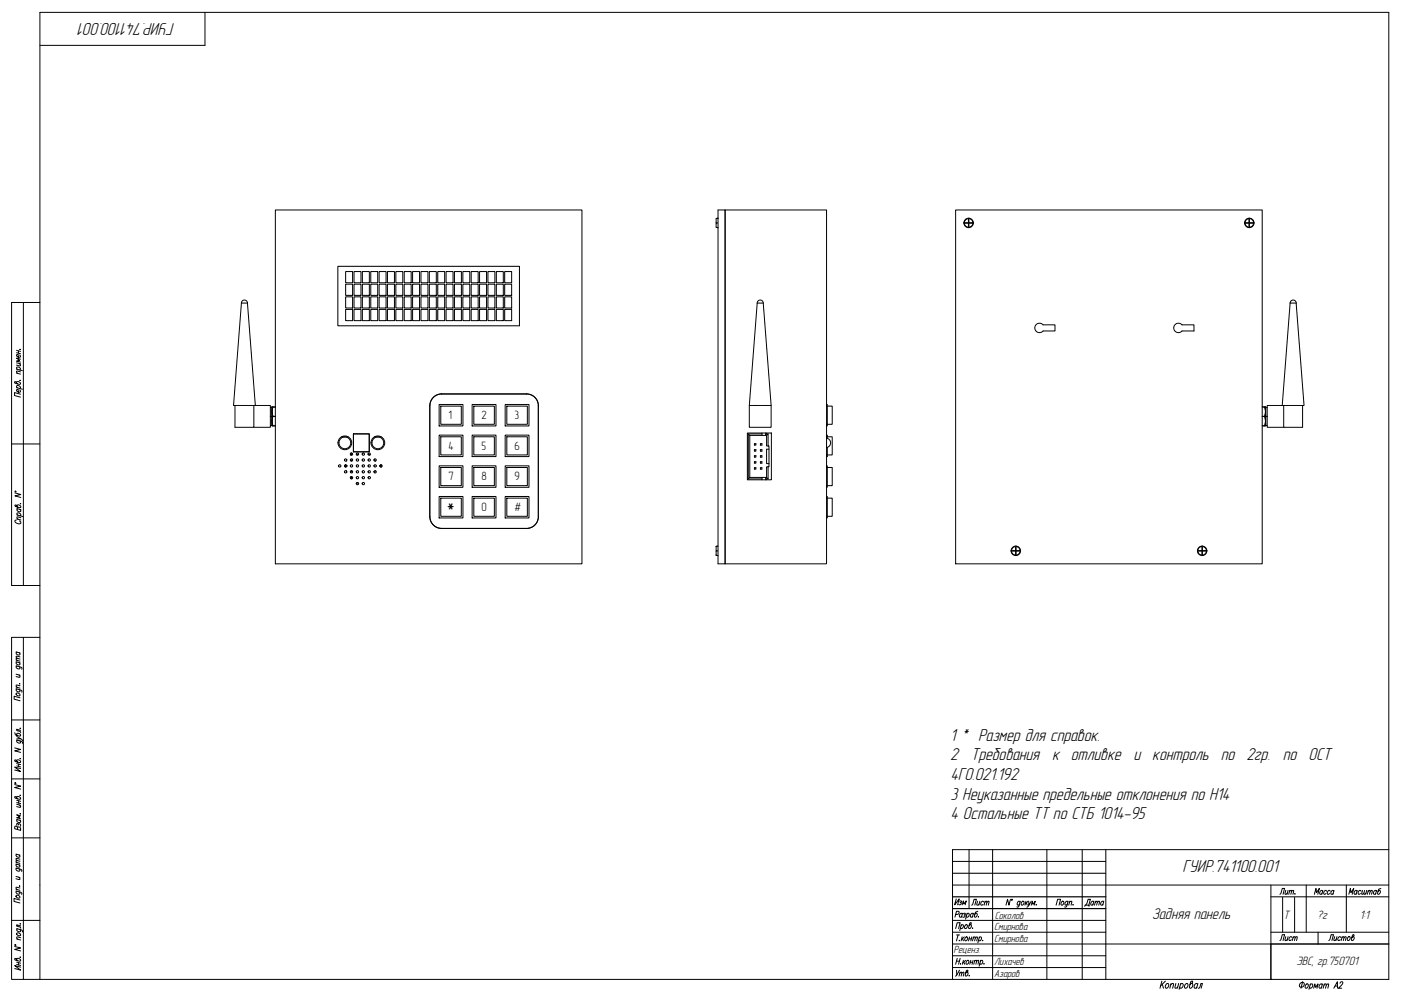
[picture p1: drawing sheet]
<svg xmlns="http://www.w3.org/2000/svg" width="594mm" height="420mm" viewBox="0 0 594 420" stroke-linecap="round" stroke-linejoin="round" font-family="sans-serif">
<g fill="none" stroke="#000" stroke-width=".42">
<path d="M116.8 89h130v150h-130zM303.7 92.7v1.7h.4l-.4 .2v1.8M303.7 96.3l.4 .2M304.1 96.5h.1M304.1 92.6h.1M304.1 92.6l-.4 .1M304.1 96.5h.4M304.5 89h3v150h-3zM304.5 92.5l-.4 .1M307.5 89h43v150h-43zM405.2 89h130v150h-130zM408.8 94.6h1.9l.2 1.9v-1.9h1.8"/>
<path d="M408.8 94.6l1.9-.2 .1-1.8 .1 1.8 1.8 .2M408.9 94.6l.6 1.2 1.2 .5M410.7 92.7l-1.2 .5-.6 1.2M410.9 92.7l1.1 .5 .6 1.2M412.6 94.6l-.6 1.2-1.1 .5M527.8 94.6h1.8v1.9h.2v-1.9h1.9M527.8 94.6l1.8-.2 .1-1.8 .1 1.8 1.9 .2M527.9 94.6l.5 1.2 1.2 .5M529.6 92.7l-1.2 .5-.5 1.2M529.8 92.7l1.2 .5 .6 1.2M531.6 94.6l-.6 1.2-1.2 .5M143.3 112.9h77v25.2h-77z"/>
<path d="M102.4 128.5h2.5M102.4 128.5l-3.4 43.4h.6M102.4 128.5a1.28 1.28 0 0 1 1.2-1.3 1.28 1.28 0 0 1 1.3 1.3M104.9 128.5l3.4 43.4M321.1 128.5a1.28 1.28 0 0 1 1.3-1.3 1.28 1.28 0 0 1 1.2 1.3M321.1 128.5h2.5M321.1 128.5l-3.4 43.4M323.6 128.5l3.4 43.4M439.3 137.7l1.3-.7 .9 .2 .8 .5h5.1v2.6h-5.1a2 2 0 0 1-2.8 .2 2 2 0 0 1-.2-2.8zM498.2 137.7l1.3-.7 .9 .2 .8 .5h5.1v2.6h-5.1a2 2 0 0 1-2.8 .2 2 2 0 0 1-.2-2.8zM547.1 128.5a1.28 1.28 0 0 1 1.3-1.3 1.28 1.28 0 0 1 1.2 1.3M549.6 128.5h-2.5l-3.4 43.4"/>
<path d="M549.6 128.5l3.4 43.4h-.6M99.6 171.9h8v9.3h-8zM107.6 171.9h.7M108.3 171.9h6.3v9.3h-7M114.6 176.5h.7M114.6 172.7h.7M115.3 172.7l.4-.2-.3 1.7 .3 2.3-.3 2.4 .3 1.6-.4-.1M115.3 172.7l1.5-.2h-1.1l-.3 1.7 .3 2.3h1.1l-1.1 .1-.3 1.6 .1 1.7 .2 .6h1.1l-1.5-.1M115.3 176.5v3.9M115.3 172.6v3.9M184.1 168.2l1.4-.9 1.8-.3h36a5 5 0 0 1 5 5v47a5 5 0 0 1-5 5h-36a5 5 0 0 1-5-5v-47l.3-1.7zM186.2 171.5h10.1v9.1h-10.1z"/>
<path d="M186.9 172.2h8.7v7.7h-8.7zM200.2 171.5h10.1v9.1h-10.1zM200.9 172.2h8.7v7.7h-8.7zM214.2 171.5h10.1v9.1h-10.1zM214.9 172.2h8.7v7.7h-8.7zM317.7 171.9h9.3v9.3h-9.3zM350.5 171.5h.3v9.1h-.3M350.8 172.2h2.1v7.7h-2.1M536.7 172.7l-1.5-.2h1l.4 1.7-.4 2.3h-1l1.1 .1 .3 1.6-.1 1.7-.3 .6h-1l1.5-.1v-3.9M536.7 172.7l-.5-.2 .4 1.7-.4 2.3 .4 2.4-.4 1.6 1.1-.1M536.7 176.5h.6M536.7 172.7h.6"/>
<path d="M536.7 172.6v3.9M543.7 171.9h-6.4v9.3h7.1M543.7 171.9h.7M544.4 171.9h8v9.3h-8zM114.6 180.4h.7M144.8 185.2h2.9M146.5 197.5h.6M146.6 197v1M146.9 199.6l.1 .6M147 194.9l-.1 .5M147.1 197.5h.1M149 192l-.4 .4"/>
<path d="M149 199.5l.4 .9M149.4 194.6l-.4 .9M149.5 192.2l-.7 .7M149.9 184h6.7v7.6h-6.7zM152.1 192.4l-.9 .5M154.1 192h.1M156.1 192.4l.9 .5M158.7 194.6l.5 .9M158.8 185.2h2.9M159.2 199.5l-.5 .9M159.6 197.5h.1M161 197.5h.6"/>
<path d="M161.6 197v.5M161.6 197.5v.5M186.2 184.5h10.1v9.1h-10.1zM186.2 197.5h10.1v9.1h-10.1zM186.9 185.2h8.7v7.7h-8.7zM186.9 198.2h8.7v7.7h-8.7zM200.2 184.5h10.1v9.1h-10.1zM200.2 197.5h10.1v9.1h-10.1zM200.9 185.2h8.7v7.7h-8.7zM200.9 198.2h8.7v7.7h-8.7zM214.2 184.5h10.1v9.1h-10.1zM214.2 197.5h10.1v9.1h-10.1z"/>
<path d="M214.9 185.2h8.7v7.7h-8.7zM214.9 198.2h8.7v7.7h-8.7zM316.9 183.6h10.2v19.8h-10.2zM317.3 184l.6 .6v17.8M317.9 184.6h5.2M319.9 188.1h.6v.6h-.6zM319.9 190.6h.6v.7h-.6zM319.9 193.2h.6v.6h-.6zM319.9 195.7h.6v.7h-.6zM319.9 198.3h.6v.6h-.6zM322.4 188.1h.7v.6h-.7zM322.4 190.6h.7v.7h-.7z"/>
<path d="M322.4 193.2h.7v.6h-.7zM322.4 195.7h.7v.7h-.7zM322.4 198.3h.7v.6h-.7zM323.1 183.6v.4h-5.8v19h5.8v.4M323.1 184.6h2M323.1 184v.6M324.7 183.6v1M324.8 183.6v.4h.9v5.1h.4v8.8h-.4M324.8 184v.6M325.1 184.6v4.5h.6M325.7 197.9v5.1h-.9v.4M325.7 197.9h-.6v4.5l.6 .6"/>
<path d="M325.7 184l-.6 .6M326.1 190.5h-1v6.1h1M350.5 184.5h.3v1.3M350.5 197.5h.3v9.1h-.3M350.5 185.8a2 2 0 0 1 1.7 2 2 2 0 0 1-1.7 1.9M350.8 185.2h2.1v7.7h-2.1M350.8 198.2h2.1v7.7h-2.1M350.8 189.7v3.9h-.3M148.6 202.6l.4 .4M148.8 202.1l.7 .7M151.4 204.6h.1M151.5 204.5l.5 .7"/>
<path d="M157 202.5v.1M186.2 210.5h10.1v9.1h-10.1zM186.9 211.2h8.7v7.7h-8.7zM200.2 210.5h10.1v9.1h-10.1zM200.9 211.2h8.7v7.7h-8.7zM214.2 210.5h10.1v9.1h-10.1zM214.9 211.2h8.7v7.7h-8.7zM317.3 203l.6-.6h5.2v.6M323.1 202.4h2M324.7 202.4v1M324.8 202.4v.6M350.5 210.5h.3v9.1h-.3"/>
<path d="M350.8 211.2h2.1v7.7h-2.1M303.7 231.7v1.7h.4l-.4 .3v1.7M303.7 231.7h.1M303.7 235.4h.1M303.7 235.4l.4 .1M304.1 231.6h.1M304.1 235.5h.1M304.1 231.6l-.4 .1M304.1 235.5h.4M304.5 231.5l-.4 .1M428.9 233.6l.6 1.2 1.2 .6M430.7 231.6v1.8h-1.9v.3h1.9v1.8"/>
<path d="M430.7 231.6l.2 1.8h1.8M430.7 231.7l-1.2 .5-.6 1.2M430.9 231.7l1.1 .6 .6 1.1M432.6 233.6l-.6 1.2-1.1 .6M432.7 233.7h-1.8l-.2 1.8M432.7 233.4v.2M507.9 233.6l.6 1.2 1.2 .6M509.7 231.6v1.8h-1.9v.3h1.9v1.8M509.7 231.6l.2 1.8 1.8 .1-1.8 .2-.2 1.8M509.7 231.7l-1.2 .5-.6 1.2M509.9 231.7l1.2 .6 .5 1.1M511.6 233.6l-.5 1.2-1.2 .6"/>
<circle cx="410.7" cy="94.5" r="2"/>
<circle cx="529.8" cy="94.5" r="2"/>
<circle cx="144.1" cy="197.5" r=".5"/>
<circle cx="146.2" cy="187.8" r="2.51"/>
<circle cx="146.2" cy="187.8" r="2.91"/>
<circle cx="146.6" cy="197.5" r=".5"/>
<circle cx="146.6" cy="195" r=".5"/>
<circle cx="149.1" cy="197.5" r=".5"/>
<circle cx="149.1" cy="192.5" r=".5"/>
<circle cx="149.1" cy="195" r=".5"/>
<circle cx="151.6" cy="197.5" r=".5"/>
<circle cx="151.6" cy="195" r=".5"/>
<circle cx="151.6" cy="192.5" r=".5"/>
<circle cx="154.1" cy="197.5" r=".5"/>
<circle cx="154.1" cy="195" r=".5"/>
<circle cx="154.1" cy="192.5" r=".5"/>
<circle cx="156.6" cy="192.5" r=".5"/>
<circle cx="156.6" cy="197.5" r=".5"/>
<circle cx="156.6" cy="195" r=".5"/>
<circle cx="159.1" cy="197.5" r=".5"/>
<circle cx="159.1" cy="195" r=".5"/>
<circle cx="160.2" cy="187.8" r="2.51"/>
<circle cx="160.2" cy="187.8" r="2.91"/>
<circle cx="161.6" cy="197.5" r=".5"/>
<circle cx="146.6" cy="200" r=".5"/>
<circle cx="149.1" cy="200" r=".5"/>
<circle cx="149.1" cy="202.5" r=".5"/>
<circle cx="151.6" cy="205" r=".5"/>
<circle cx="151.6" cy="200" r=".5"/>
<circle cx="151.6" cy="202.5" r=".5"/>
<circle cx="154.1" cy="205" r=".5"/>
<circle cx="154.1" cy="202.5" r=".5"/>
<circle cx="154.1" cy="200" r=".5"/>
<circle cx="156.6" cy="202.5" r=".5"/>
<circle cx="156.6" cy="200" r=".5"/>
<circle cx="159.1" cy="200" r=".5"/>
<circle cx="430.7" cy="233.5" r="2"/>
<circle cx="509.8" cy="233.5" r="2"/>
</g>
<g fill="none" stroke="#000" stroke-width=".42">
<path d="M86.9 5.2v14h-70M146.6 115.1h2.9v4.8h-2.9zM150.1 115.1h3v4.8h-3zM153.7 115.1h2.9v4.8h-2.9zM157.2 115.1h3v4.8h-3zM160.8 115.1h2.9v4.8h-2.9zM164.3 115.1h3v4.8h-3zM167.9 115.1h2.9v4.8h-2.9zM171.4 115.1h3v4.8h-3zM174.9 115.1h3v4.8h-3zM178.5 115.1h3v4.8h-3zM182.1 115.1h2.9v4.8h-2.9z"/>
<path d="M185.6 115.1h3v4.8h-3zM189.2 115.1h2.9v4.8h-2.9zM192.7 115.1h3v4.8h-3zM196.3 115.1h2.9v4.8h-2.9zM199.8 115.1h3v4.8h-3zM203.4 115.1h2.9v4.8h-2.9zM206.9 115.1h3v4.8h-3zM210.5 115.1h2.9v4.8h-2.9zM214 115.1h3v4.8h-3zM9.9 128.2v120M16.9 128.2h-12v120h12M146.6 131.2h2.9v4.7h-2.9z"/>
<path d="M146.6 125.8h2.9v4.8h-2.9zM146.6 120.5h2.9v4.7h-2.9zM150.1 131.2h3v4.7h-3zM150.1 125.8h3v4.8h-3zM150.1 120.5h3v4.7h-3zM153.7 131.2h2.9v4.7h-2.9zM153.7 125.8h2.9v4.8h-2.9zM153.7 120.5h2.9v4.7h-2.9zM157.2 131.2h3v4.7h-3zM157.2 125.8h3v4.8h-3zM157.2 120.5h3v4.7h-3zM160.8 131.2h2.9v4.7h-2.9z"/>
<path d="M160.8 125.8h2.9v4.8h-2.9zM160.8 120.5h2.9v4.7h-2.9zM164.3 131.2h3v4.7h-3zM164.3 125.8h3v4.8h-3zM164.3 120.5h3v4.7h-3zM167.9 131.2h2.9v4.7h-2.9zM167.9 125.8h2.9v4.8h-2.9zM167.9 120.5h2.9v4.7h-2.9zM171.4 131.2h3v4.7h-3zM171.4 125.8h3v4.8h-3zM171.4 120.5h3v4.7h-3zM174.9 131.2h3v4.7h-3z"/>
<path d="M174.9 125.8h3v4.8h-3zM174.9 120.5h3v4.7h-3zM178.5 131.2h3v4.7h-3zM178.5 125.8h3v4.8h-3zM178.5 120.5h3v4.7h-3zM182.1 131.2h2.9v4.7h-2.9zM182.1 125.8h2.9v4.8h-2.9zM182.1 120.5h2.9v4.7h-2.9zM185.6 131.2h3v4.7h-3zM185.6 125.8h3v4.8h-3zM185.6 120.5h3v4.7h-3zM189.2 131.2h2.9v4.7h-2.9z"/>
<path d="M189.2 125.8h2.9v4.8h-2.9zM189.2 120.5h2.9v4.7h-2.9zM192.7 131.2h3v4.7h-3zM192.7 125.8h3v4.8h-3zM192.7 120.5h3v4.7h-3zM196.3 131.2h2.9v4.7h-2.9zM196.3 125.8h2.9v4.8h-2.9zM196.3 120.5h2.9v4.7h-2.9zM199.8 131.2h3v4.7h-3zM199.8 125.8h3v4.8h-3zM199.8 120.5h3v4.7h-3zM203.4 131.2h2.9v4.7h-2.9z"/>
<path d="M203.4 125.8h2.9v4.8h-2.9zM203.4 120.5h2.9v4.7h-2.9zM206.9 131.2h3v4.7h-3zM206.9 125.8h3v4.8h-3zM206.9 120.5h3v4.7h-3zM210.5 131.2h2.9v4.7h-2.9zM210.5 125.8h2.9v4.8h-2.9zM210.5 120.5h2.9v4.7h-2.9zM214 131.2h3v4.7h-3zM214 125.8h3v4.8h-3zM214 120.5h3v4.7h-3zM4.9 188.2h12"/>
<path d="M9.9 270.2v145M16.9 270.2h-12v145h584v-410h-572v410M4.9 305.2h12M4.9 330.2h12M4.9 355.2h12M410.9 360.2v25M420.9 360.2v55M443.9 360.2v55M458.9 360.2v55M468.9 360.2v55M468.9 375.2h120M538.9 375.2v40"/>
<path d="M553.9 375.2v20M570.9 375.2v20M588.9 360.2h-185v55M4.9 390.2h12M538.9 380.2h50M538.9 395.2h50M558.9 395.2v5M468.9 400.2h120"/>
</g>
<g fill="none" stroke="#000" stroke-width=".42">
<path d="M7 158.2l1.7 .4M7 156.5l2.5 .7M7 153.8l1.7 .5M7 148.5l1.7 .5M7 149.5l1.7 .5M7.4 156.6l-.4-.5a.83 .83 0 0 1 1.1-.4 .83 .83 0 0 1 .5 1l-.3 .1M7.8 148.8v.9M8.2 154.1l.5 .6-.1 .4-1.6-.3M8.3 150.5l.4 .5a.79 .79 0 0 1-1.1 .4 .79 .79 0 0 1-.4-1.1h.5v1.1M8.4 148.1l.3 .1zM8.7 157.7l-1.6-.4-.1 .4 .5 .6M8.7 152.3l-1.7-.5 1.3 1-1.3 .3 1.7 .4"/>
<path d="M7 162.3a.78 .78 0 0 1 1.1-.4 .78 .78 0 0 1 .3 1.1l-2-.5-.2-.6 .6 .1 .6 .7M7 164.4l2.5 .6M7.4 164.4l-.4-.4a.83 .83 0 0 1 1.1-.4 .83 .83 0 0 1 .5 1l-.3 .1M8.3 165.3l.4 .5a.79 .79 0 0 1-1.1 .4 .79 .79 0 0 1-.4-1.1l.5 .1v1M8.4 161.2l.3 .1zM8.7 167.1l-2.5-.7v1.3l2.5 .7M6.3 209l2.5 .7-2.5 .5 2.5 .7M6.4 208.2l.4 .4zM7.2 214.6a.79 .79 0 0 1 1-.4 .79 .79 0 0 1 .4 1l-2-.4-.3-.6h.6l.6 .8M7.2 218.3l2.5 .7M7.2 215.6l1.6 .5M7.5 218.4l-.3-.4a.83 .83 0 0 1 1-.5 .83 .83 0 0 1 .5 1.1l-.2 .1"/>
<path d="M7.5 215.7l-.2 .2a.83 .83 0 0 0 .5 1 .83 .83 0 0 0 1-.5l-.3-.4M8.6 213.5l.2 .1zM8.8 219.5l-1.5-.3-.1 .4 .4 .5M6.9 220.5h-.2a.78 .78 0 0 0-.3 1 .78 .78 0 0 0 .9 .4l.6 .2a.67 .67 0 0 0 1-.4 .67 .67 0 0 0-.7-.9M7.2 220l1.6 .5M6.8 279.9l1.7 .4M6.8 276.4l1.7 .4M7.2 276.5l-.3 .1a.83 .83 0 0 0 .5 1 .83 .83 0 0 0 1.1-.4l-.4-.5M8.5 279.4l-1.6-.3-.1 .3 .5 .6M8.5 278.5l-1.6-.3-.1 .3 .5 .6M6.8 292l2.3 .7 .1 .8M6.8 282.3l2.3 .7 .1 .7"/>
<path d="M6.8 291.3l1.7 .5M6.8 285.8l1.7 .5M6.8 280.6l1.7 .4M6.9 293.9a.94 .94 0 0 1 1.1 0 .94 .94 0 0 1 .4 1 .94 .94 0 0 1-1.1 0 .94 .94 0 0 1-.4-1zM7.2 292.1l-.3 .1a.83 .83 0 0 0 .5 1 .83 .83 0 0 0 1.1-.4l-.4-.4M7.2 282.4h-.1a.78 .78 0 0 0 .3 1.1 .78 .78 0 0 0 1.1-.4l-.4-.5M7.2 280.7l-.3 .1a.83 .83 0 0 0 .5 1 .83 .83 0 0 0 1.1-.4l-.4-.5M8 286.2l.5 .6-.1 .4-1.6-.4M8.3 289.9l.2 .1zM8.5 295.9l-2.5-.7v1.2l2.5 .7M8.5 290.8l-1.6-.4-.1 .5 .5 .5M6.2 317.1l2.5 .6-2.5 .6 2.5 .7"/>
<path d="M6.2 310.7l.4 .9 1.9 .5a.78 .78 0 0 0-.4-1.1 .78 .78 0 0 0-1 .4l.3 .5M7.1 313.7l2.2 .7 .1 .8M7.1 312.2l1.6 1-1.6 .1M7.4 313.8l-.2 .2a.84 .84 0 0 0 .5 1 .84 .84 0 0 0 1-.4l-.3-.5M8.5 308.8h.2zM8.7 313.2l.9 .8M8.7 309.6l-1.6-.4v.5l1.5 .5 .1 .4M6.2 332.6l2.5 .7-2.5 .6 2.5 .7M6.3 331.9l.4 .3zM7.1 338.2a.78 .78 0 0 1 1-.4 .78 .78 0 0 1 .4 1.1l-2-.5-.3-.6 .6 .1 .6 .8M7.1 322.7a.78 .78 0 0 1 1-.4 .78 .78 0 0 1 .4 1l-2-.4-.3-.6h.6l.6 .8M7.1 339.3l1.6 .4"/>
<path d="M7.1 323.7l1.6 .5M7.1 324.7l1.6 .5M7.9 324v.9M7.9 339.5v1M8.5 337.2h.2zM8.5 321.6l.2 .1zM8.7 325.9l-2.5-.7 2.5 1.9-2.5-.6M7.1 347.4l1.6 .5M7.1 341l1.6 .4M7.1 340.3l1.6 .4M7.4 350.9l-.5-.6h-.4l-.3 1.1 2.5 .7-.1-1.1-.7-.4-.5 .3v.8M7.4 347.5l-.2 .1a.84 .84 0 0 0 .5 1 .84 .84 0 0 0 1-.4l-.3-.4"/>
<path d="M7.8 349.5l.5-.3 .3 .3v.8M7.8 349.8l-.1-.5-.5-.2v.8M8.3 341.3l.4 .6-.1 .4-1.5-.3M8.5 345l.2 .1zM8.7 345.9l-1.6-.4 1.3 .9-1.3 .3 1.6 .4M6.8 377.8l2.2 .7 .2 .7M6.8 368l2.2 .7 .2 .8M6.8 377l1.7 .5M6.8 371.6l1.7 .4M6.8 366.3l1.7 .5M6.8 365.6l1.7 .4M6.8 362.1l1.7 .5"/>
<path d="M6.9 379.7a.94 .94 0 0 1 1.1 0 .94 .94 0 0 1 .3 1 .94 .94 0 0 1-1-.1 .94 .94 0 0 1-.4-.9zM7.1 377.8l-.1 .1a.79 .79 0 0 0 .4 1.1 .79 .79 0 0 0 1.1-.4l-.4-.5M7.1 368.1l-.1 .1a.79 .79 0 0 0 .4 1.1 .79 .79 0 0 0 1.1-.5l-.4-.4M7.1 366.4l-.2 .1a.83 .83 0 0 0 .5 1.1 .83 .83 0 0 0 1.1-.5l-.4-.4M7.1 362.2l-.2 .1a.83 .83 0 0 0 .5 1.1 .83 .83 0 0 0 1.1-.5l-.4-.4M8 371.9l.5 .6-.2 .4-1.5-.3M8.2 375.6l.3 .1zM8.5 376.5l-1.6-.3-.1 .4 .4 .6M8.5 365.2l-1.6-.4-.1 .4 .4 .5M8.5 364.3l-1.6-.3-.1 .3 .4 .5M7.1 393.7l2.2 .7 .1 .8M7.1 398.1l1.6 .4"/>
<path d="M7.2 395.6a.95 .95 0 0 1 1 0 .95 .95 0 0 1 .4 1 .96 .96 0 0 1-1 0 .96 .96 0 0 1-.4-1zM7.4 393.8l-.2 .1a.84 .84 0 0 0 .5 1.1 .84 .84 0 0 0 1-.5l-.3-.4M8.5 381.6l-2.5-.7v1.3l2.5 .6M8.5 391.7h.2zM8.7 397.6l-1.5-.4-.1 .5 .4 .5M8.7 392.5l-1.6-.4v.6l1.5 .4 .1 .4M405.2 393.7l.7-2.5h1.2l-.6 2.5M405.2 387.7l1.3-.3 .1-.9-1-.1-.7 2.5M405.6 396.4h1.3M406.3 396.4l-.7 2.5M406.8 398.7h.1M407.6 392.4l.4-.4a.75 .75 0 0 1 .4 1.1 .75 .75 0 0 1-1.1 .3"/>
<path d="M407.6 392l-.6 2.5M408 397.2l-.4 1.7M408 387.6l-.1-.3a.83 .83 0 0 0-1 .5 .83 .83 0 0 0 .4 1.1l.5-.4M408.1 387.2l-.4 1.7M408.2 397.9l.3 1M408.5 387.3h.8l-.1 .5-.4 .1M408.9 397.2l-1.2 1.2M409 387.9l.2 .5-.2 .4h-.8M409.5 392.1l.2-.1a.75 .75 0 0 1 .4 1.1 .75 .75 0 0 1-1.1 .3zM409.6 397.4l.2-.2a.83 .83 0 0 1 .4 1.1 .83 .83 0 0 1-1 .5l-.1-.6zM410 387.6l.5-.4a.84 .84 0 0 1 .4 1 .84 .84 0 0 1-1 .6l-.1-.3M410.1 387.2l-.7 2.5"/>
<path d="M410.9 398.1h1M411.1 397.2l-.4 1.7M411.4 392a.78 .78 0 0 1 .4 1.1 .78 .78 0 0 1-1.1 .4l.5-2.1 .6-.2-.1 .6-.8 .6M412.1 397.2l-.4 1.7M412.4 393.5v.2zM412.7 387.6l-.1-.3a.83 .83 0 0 0-1 .5 .83 .83 0 0 0 .4 1.1l.4-.4M412.7 397.7l.6-.5 .3 .2-.3 1.5M412.8 387.2l-.5 1.7M412.8 397.2l-.4 1.7M413.6 397.7l.6-.5 .3 .2-.3 1.5M414.6 386.4l-1 .6-.4 1.6a.79 .79 0 0 0 1.1-.3 .79 .79 0 0 0-.4-1.1l-.5 .4M414.9 388.6l-.1 .3z"/>
<path d="M415.2 397.6l.5-.4a.83 .83 0 0 1 .4 1.1 .83 .83 0 0 1-1 .5l-.1-.3M415.3 397.2l-.7 2.5M416.7 398.7h.1M428.5 381.3l-.7 2.5-.6-2.5-.6 2.5M429 381.3h.2l-.2 .4zM432.5 382.5v-.2a.78 .78 0 0 0-1.1 .4 .78 .78 0 0 0 .4 1.1l.5-.4M432.6 382.1l-.6 2.3-.8 .1M433.3 382.5l.4-.4a.84 .84 0 0 1 .4 1.1 .84 .84 0 0 1-1 .5zM435 382.1l-.4 1.7M435.2 382.8l.4 1M435.9 382.1l-1.2 1.2M436.2 382.1l.1 1.7 1-1.7"/>
<path d="M436.3 383.8l-.9 .8M437.3 383.8l.4-1.7 .3 1.3 1-1.3-.5 1.7M439.4 383.5h.1M447.8 383.8l.7-2.5h1.2l-.6 2.5M450.1 382.5l.5-.4a.84 .84 0 0 1 .4 1.1 .84 .84 0 0 1-1 .5zM452.8 382.5v-.2a.78 .78 0 0 0-1.1 .4 .78 .78 0 0 0 .4 1.1l.5-.4M452.9 382.1l-.7 2.3-.7 .1M453.5 382.6l.6-.5 .4 .1-.3 1.6M453.6 382.1l-.4 1.7M455 383.5h.1M6.2 401.3l2.5 .6-2.5 .6 2.5 .7M6.3 400.5l.4 .4z"/>
<path d="M7.1 406.8a.78 .78 0 0 1 1-.4 .78 .78 0 0 1 .4 1.1l-2-.5-.3-.6 .6 .1 .6 .8M7.1 407.9l1.6 .5M7.1 408.9l1.6 .4M7.9 408.1v1M8.5 405.8l.2 .1zM8.7 410.1l-2.5-.7 2.5 1.9-2.5-.7M405.6 407.5h1.2M405.6 411.3l.1 2.1M405.9 406.3l-.7 2.5M406.9 411.3l-1.8 2.5M407 412.7l.6-.5 .3 .1-.3 1.5M407.1 412.2l-.4 1.6"/>
<path d="M407.1 406.3l-.6 2.5M407.3 408.6v.2zM407.9 412.7l.5-.5 .4 .1-.4 1.5M408.5 407.2l-.4 1.6M408.7 407.9l.4 .9M409.4 407.2l-1.2 1.1M409.9 407.5l.4-.3a.83 .83 0 0 1 .4 1 .83 .83 0 0 1-1 .5zM410 412.2a.78 .78 0 0 1 .4 1 .78 .78 0 0 1-1.1 .4l.5-2 .6-.3-.1 .6-.8 .6M411 413.6l-.1 .2zM411.4 408h1M411.7 407.2l-.5 1.6M412.6 407.2l-.4 1.6"/>
<path d="M413.2 407.6l.6-.4 .3 .1-.3 1.5M413.3 407.2l-.4 1.6M414.1 407.6l.6-.4 .3 .1-.3 1.5M415.8 407.5l.4-.3a.83 .83 0 0 1 .4 1 .83 .83 0 0 1-1 .5l-.1-.2M415.8 407.2l-.6 2.5M417.3 408.6h.1M492.7 416l-.8 3M492.9 417.3l.5 1.7M494.2 416l-2.1 2M494.4 417.4l.6-.4a1 1 0 0 1 .5 1.2 1 1 0 0 1-1.2 .6zM496.4 417.5l.7-.5 .5 .1-.4 1.9M496.6 417l-.6 2"/>
<path d="M498.6 417l-.4 1.8 .5 .2 .7-.6M499.8 417l-.5 2M500.5 417.4l.6-.4a1 1 0 0 1 .5 1.2 1 1 0 0 1-1.2 .6l-.2-.3M500.7 417l-.7 2.5M502.6 417.4l.5-.4a1 1 0 0 1 .5 1.2 1 1 0 0 1-1.2 .6zM505.1 417a.94 .94 0 0 1 .6 1.2 .94 .94 0 0 1-1.3 .5l.5-2.4 .7-.3v.7l-1 .7M507.8 417.4l-.1-.3a1 1 0 0 0-1.2 .6 1 1 0 0 0 .5 1.3l.5-.5M507.9 417l-.5 2M508.2 419l.4-.2 .6-1.8h.7l-.6 2M551.3 417a.92 .92 0 0 1 1.2-.5 .92 .92 0 0 1 .4 1.3 .97 .97 0 0 1-1.3 .8 .97 .97 0 0 1-.3-1.6zM552.4 416.2l-.7 2.8M554 417.3l.2-.2a.91 .91 0 0 1 .5 1.2 .91 .91 0 0 1-1.2 .5v-.9z"/>
<path d="M555.6 417.5l.5-.4a.91 .91 0 0 1 .4 1.2 .91 .91 0 0 1-1.1 .5l-.1-.2M555.7 417.1l-.7 2.4M557.1 419l.4-1.9 .3 1.5 1.1-1.5-.5 1.9M560.7 417.5l-.2-.2a.92 .92 0 0 0-1.1 .5 .92 .92 0 0 0 .5 1.2l.5-.4M560.8 417.1l-.5 1.9M561.4 417.7l.6-.6 .4 .2-.4 1.7M561.6 417.1l-.5 1.9M562.4 417.7l.6-.6 .4 .2-.4 1.7M565.6 419l1.5-2.8 .1 2.8M566.1 418.1h1M568.2 416.9a.62 .62 0 0 1 .6-.7 .62 .62 0 0 1 .6 .6l-1.9 2.2h1.4"/>
</g>
<path d="M403.9 370.2h65M403.9 365.2h65M403.9 375.2h65M403.9 395.2h65M403.9 390.2h65M543.9 380.4v14.8M549 380.4v14.8M403.9 400.2h65M403.9 410.2h65M403.9 405.2h65M538.9 415.2h.1M588.9 400.2h-50v15" fill="none" stroke="#000" stroke-width=".42"/>
<path d="M403.9 385.2h65M403.9 380.2h65" fill="none" stroke="#000" stroke-width=".51"/>
<text font-size="10.2" x="188.9" y="220.6">*</text>
<g font-size="7.6">
<text x="74.1" y="9.8" transform="rotate(-180 74.1 9.8)">ГУИР.741100.001</text>
<text x="403" y="314.1">1 * Размер для справок.</text>
<text x="403" y="322.4">2</text>
<text x="411.7" y="322.4">Требования</text>
<text x="446.1" y="322.4">к отливке</text>
<text x="480.6" y="322.4">и контроль по 2гр.</text>
<text x="544" y="322.4">по ОСТ</text>
<text x="403" y="330.8">4ГО.021.192</text>
<text x="403" y="339.1">3 Неуказанные предельные отклонения по H14</text>
<text x="403" y="347.4">4 Остальные ТТ по СТБ 1014-95</text>
<text x="501.4" y="369.8">ГУИР.741100.001</text>
</g>
<text font-size="6.8" x="488.5" y="389.7">Задняя панель</text>
<text font-size="6.6" x="458.6" y="385.6">Дата</text>
<g font-size="5.7">
<text x="541.5" y="380.3">Лит.</text>
<text x="556" y="380.3">Масса</text>
<text x="570.8" y="380.3">Масштаб</text>
<text x="403.6" y="384.9">Изм</text>
<text x="410.6" y="384.9">Лист</text>
<text x="541.5" y="400">Лист</text>
<text x="562.3" y="400">Листов</text>
</g>
<g font-size="5.3">
<text x="544.2" y="389.8">Т</text>
<text x="558.5" y="389.8">?г</text>
<text x="576.6" y="389.6">1:1</text>
<text x="549.8" y="409">ЭВС, гр.750701</text>
</g>
<g font-size="5.1">
<text x="190.1" y="177.7">1</text>
<text x="204.1" y="177.7">2</text>
<text x="218.2" y="177.7">3</text>
<text x="190.1" y="190.7">4</text>
<text x="204.1" y="190.7">5</text>
<text x="218.2" y="190.7">6</text>
<text x="190.1" y="203.7">7</text>
<text x="204.1" y="203.7">8</text>
<text x="218.2" y="203.7">9</text>
<text x="204.1" y="216.7">0</text>
<text x="218.2" y="216.7">#</text>
</g>
<g font-size="4.5">
<text x="421.9" y="389.5">Соколов</text>
<text x="421.6" y="394.3">Смирнова</text>
<text x="421.6" y="399.3">Смирнова</text>
<text x="404.4" y="404.2">Реценз.</text>
<text x="421.6" y="409.3">Лихачев</text>
<text x="421.6" y="414.1">Азаров</text>
</g>
</svg>
